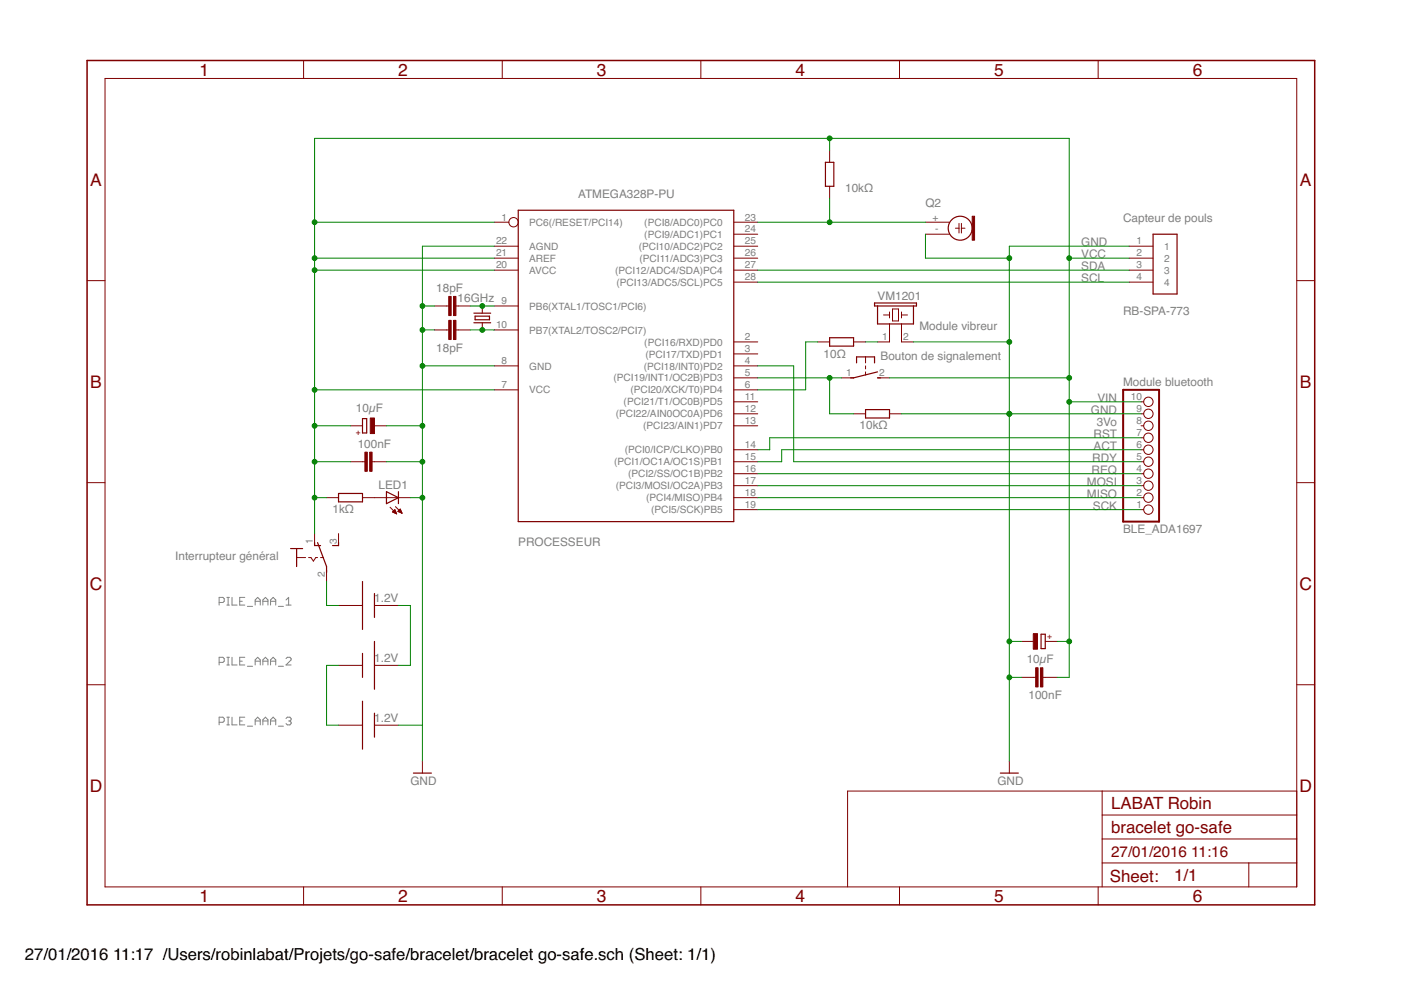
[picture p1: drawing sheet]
<svg xmlns="http://www.w3.org/2000/svg" width="297mm" height="210mm" viewBox="0 0 297 210" stroke-linecap="round" stroke-linejoin="round" font-family="sans-serif">
<g fill="none" stroke="#808080" stroke-width=".21">
<path d="M46.5 127.7h.8l.2-.2v-.6l-.2-.2h-.8v1.6M48.1 126.7h.5M48.1 128.3h.5M48.1 139.4h.5M48.4 126.7v1.6M48.4 139.4v1.6M49.2 126.7v1.6h1.1M49.2 139.4v1.6h1.1M50.8 127.5h.6M51.9 126.7h-1.1v1.6h1.1M51.9 139.4h-1.1v1.6h1.1M52.5 128.6h1.1"/>
<path d="M54.1 128.3v-1.1l.5-.5 .6 .5v1.1M54.1 127.5h1.1M55.7 128.3v-1.1l.6-.5 .5 .5v1.1M55.7 127.5h1.1M57.4 128.3v-1.1l.5-.5 .6 .5v1.1M57.4 127.5h1.1M59 128.6h1.1M60.6 139.6l.3-.2h.6l.2 .2v.3l-1.1 1.1h1.1M60.6 128.3h1.1M60.6 127.2l.6-.5v1.6M46.5 140.4h.8l.2-.2v-.6l-.2-.2h-.8v1.6M46.5 153.1h.8l.2-.2v-.6l-.2-.2h-.8v1.6"/>
<path d="M48.1 152.1h.5M48.1 153.7h.5M48.1 141h.5M48.4 152.1v1.6M49.2 152.1v1.6h1.1M50.8 152.9h.6M50.8 140.2h.6M51.9 152.1h-1.1v1.6h1.1M52.5 154h1.1M52.5 141.3h1.1M54.1 152.9h1.1M54.1 141v-1.1l.5-.5 .6 .5v1.1"/>
<path d="M54.1 153.7v-1.1l.5-.5 .6 .5v1.1M54.1 140.2h1.1M55.7 152.9h1.1M55.7 141v-1.1l.6-.5 .5 .5v1.1M55.7 153.7v-1.1l.6-.5 .5 .5v1.1M55.7 140.2h1.1M57.4 152.9h1.1M57.4 141v-1.1l.5-.5 .6 .5v1.1M57.4 153.7v-1.1l.5-.5 .6 .5v1.1M57.4 140.2h1.1M59 154h1.1M59 141.3h1.1"/>
<path d="M60.6 152.3l.3-.2h.6l.2 .2v.3l-.2 .3M61.2 152.9h.3M61.5 152.9l.2 .2v.3l-.2 .3h-.6l-.3-.3"/>
</g>
<g fill="none" stroke="#800000" stroke-width=".25">
<path d="M175 34.4h1.8v5.1h-1.8zM109.9 44.6h45.7v66h-45.7zM244.5 49.7h5.1v12.6h-5.1zM100.5 66.4h3.5M100.5 68.4h3.5M100.7 67h3.1v.8h-3.1zM175.9 71.6h5.1v1.8h-5.1zM181.6 76.9v-1.2h3.8v1.2M185.4 64.2h8.9v.7h-8.9zM186.1 78.8l-5.1 1.3h-.7M186.1 64.9v3.8h7.6v-3.8M76.9 88.8h.8v3h-.8z"/>
<path d="M183.5 86.8h5.1v1.8h-5.1zM186.1 80.1h.6M61.6 116.3h2.6M62.9 116.3v3.8M66.7 115v.7h1.3M67.3 115l1.9 5.1v1.3M71.8 104.6h5.1v1.8h-5.1zM71.8 115v.7h-1.3M81.9 104.2l2.6 1.3-2.6 1.3zM84.5 104.2v2.6M76.9 123.3v10.2M76.9 138.5v5.1"/>
<path d="M79.4 125.8v5.1M79.4 136v10.1M220.7 134.5h.9v3h-.9zM76.9 148.7v10.1M79.4 151.2v5.1M87.7 163.9h3.8M212.1 163.9h3.8"/>
<circle cx="203.6" cy="48.4" r="2.54"/>
</g>
<g fill="none" stroke="#800000" stroke-width=".21">
<path d="M22.3 16.6h252.6v171.4h-252.6zM64.4 12.8v3.8M106.5 12.8v3.8M148.6 12.8v3.8M190.7 12.8v3.8M232.8 12.8v3.8M175.9 31.9v2.5M175.9 39.5v2.5M18.5 59.5h3.8M104.8 52.2h5.1M104.8 54.7h5.1M104.8 57.3h5.1"/>
<path d="M104.8 47.1h3.1M155.6 52.2h5.1M155.6 54.7h5.1M155.6 57.3h5.1M155.6 59.8h5.1M155.6 49.7h5.1M155.6 47.1h5.1M196.2 49.7h5.1M196.2 47.1h5.1M202.6 48.4h.7M203.3 47.4v2M203.8 48.4h.8"/>
<path d="M203.8 47.4v2M239.4 52.2h5.1M239.4 54.7h5.1M239.4 57.3h5.1M239.4 59.8h5.1M274.9 59.5h3.8M92.1 70h3M92.1 64.9h3M96.7 70h3M96.7 64.9h3M102.3 64.9v1.5M102.3 68.4v1.6"/>
<path d="M104.8 70h5.1M104.8 64.9h5.1M104.8 77.6h5.1M155.6 77.6h5.1M155.6 75h5.1M155.6 72.5h5.1M173.4 72.5h2.5M181 72.5h2.5M183.5 75.7v1.2M183.5 77.6v.6M183.5 78.8v.7M187.3 66.8h1.3"/>
<path d="M188.6 68.7v3.8h-2.5M188.6 66.1v1.3M189.2 65.5h1.3v2.6h-1.3zM191.1 68.7v3.8h2.6M191.1 66.8h1.3M191.1 66.1v1.3M74.3 97.9h3.1M74.3 90.3h2.6M78.9 97.9h3M79.4 90.3h2.5M104.8 82.7h5.1M155.6 82.7h5.1"/>
<path d="M155.6 97.9h5.1M155.6 95.4h5.1M155.6 90.3h5.1M155.6 87.7h5.1M155.6 85.2h5.1M155.6 80.1h5.1M178.4 80.1h2.6M181 87.7h2.5M186.1 80.1h2.5M188.6 87.7h2.5M241.9 97.9h.6M241.9 95.4h.6"/>
<path d="M241.9 90.3h.6M241.9 87.7h.6M241.9 85.2h.6M241.9 92.8h.6M18.5 102.3h3.8M62.9 118.2h1.9M65.4 118.2h.5l.5 .8 .6-.8h.3M66.7 113.1v2.6M68 118.2h.6M69.2 105.5h2.6M71.8 113.1v2.6M76.9 105.5h10.1"/>
<path d="M82.7 107.5l1.4 1.4M83.2 108.6l.5-.5 .4 .8zM83.2 108.5h.7M83.4 108.4h.5M83.4 108.6h.6M83.5 108.3h.3M83.6 108.2h.2M83.7 108.8h.3M83.8 107.4l1.4 1.4M84 108.9h.1M84.3 108.4l.6-.5 .3 .9zM84.4 108.4h.7"/>
<path d="M84.5 108.3h.5M84.6 108.5h.5M84.6 108.2h.4M84.8 108h.1M84.8 108.6h.4M85.1 108.8h.1M155.6 108.1h5.1M155.6 105.5h5.1M155.6 103h5.1M155.6 100.4h5.1M241.9 108.1h.6M241.9 105.5h.6"/>
<path d="M241.9 103h.6M241.9 100.4h.6M274.9 102.3h3.8M69.2 120.8v2.5M71.8 128.4h5.1M79.4 128.4h5.1M216.5 136h2.6M221.6 136h2.6M18.5 145.2h3.8M71.8 153.8h5.1M71.8 141.1h5.1M79.4 153.8h5.1"/>
<path d="M79.4 141.1h5.1M216.5 143.6h3.1M221.1 143.6h3.1M274.9 145.2h3.8M89.6 161.4v2.5M214 161.4v2.5M233.7 167.7v20.3M233.7 177.9h41.2M233.7 172.8h41.2M274.9 167.7h-95.2v20.3M64.4 188v3.9M106.5 188v3.9"/>
<path d="M148.6 188v3.9M190.7 188v3.9M232.8 188v3.9M233.7 183h41.2M264.8 183v5"/>
<circle cx="108.9" cy="47.1" r=".99"/>
<circle cx="243.5" cy="90.3" r=".99"/>
<circle cx="243.5" cy="97.9" r=".99"/>
<circle cx="243.5" cy="95.4" r=".99"/>
<circle cx="243.5" cy="87.7" r=".99"/>
<circle cx="243.5" cy="92.8" r=".99"/>
<circle cx="243.5" cy="85.2" r=".99"/>
<circle cx="243.5" cy="100.4" r=".99"/>
<circle cx="243.5" cy="105.5" r=".99"/>
<circle cx="243.5" cy="103" r=".99"/>
<circle cx="243.5" cy="108.1" r=".99"/>
</g>
<path d="M238.1 82.7h7.6v27.9h-7.6z" fill="none" stroke="#800000" stroke-width=".42"/>
<g fill="#800000" stroke="#800000" stroke-width=".21">
<path d="M206.1 45.8h.5v5.1h-.5z"/>
<path d="M96.2 62.8h.5v4.1h-.5z"/>
<path d="M95.1 62.8h.6v4.1h-.6z"/>
<path d="M96.2 67.9h.5v4.1h-.5z"/>
<path d="M95.1 67.9h.6v4.1h-.6z"/>
<path d="M78.4 95.9h.5v4h-.5z"/>
<path d="M77.4 95.9h.5v4h-.5z"/>
<path d="M219.6 141.6h.5v4h-.5z"/>
<path d="M220.6 141.6h.5v4h-.5z"/>
<path d="M78.5 88.6h.9v3.3h-.9z"/>
<path d="M219.1 134.3h.9v3.3h-.9z"/>
</g>
<path d="M18.5 12.8h260.2v179.1h-260.2z" fill="none" stroke="#800000" stroke-width=".32"/>
<g fill="none" stroke="#008000" stroke-width=".21">
<path d="M175.9 29.3v2.6M66.7 54.7h38.1M66.7 57.3h38.1M66.7 47.1h38.1M104.8 52.2h-15.2v109.2M160.7 57.3h78.7M160.7 47.1h35.5M160.7 59.8h78.7M175.9 42v5.1M196.2 49.7v5h17.8M226.7 54.7h12.7M239.4 52.2h-25.4v109.2"/>
<path d="M89.6 77.6h15.2M89.6 64.9h2.5M89.6 70h2.5M99.7 64.9h5.1M99.7 70h5.1M160.7 77.6h7.6v20.3h73.6M173.4 72.5h-2.6v10.2h-10.1M183.5 72.5h2.6M193.7 72.5h20.3M66.7 90.3h7.6M66.7 97.9h7.6M66.7 82.7h38.1"/>
<path d="M81.9 90.3h7.7M81.9 97.9h7.7M160.7 80.1h17.7M175.9 80.1v7.6h5.1M188.6 80.1h38.1M191.1 87.7h50.8M226.7 85.2h15.2M241.9 95.4h-76.2v2.5h-5M241.9 92.8h-78.7v2.6h-2.5M66.7 105.5h2.5M66.7 113.1v-83.8h160v114.3h-2.5M87 105.5h2.6"/>
<path d="M160.7 105.5h81.2M160.7 108.1h81.2M160.7 103h81.2M160.7 100.4h81.2M69.2 123.3v5.1h2.6M84.5 128.4h2.5v12.7h-2.5M214 136h2.5M224.2 136h2.5M71.8 141.1h-2.6v12.7h2.6M84.5 153.8h5.1M214 143.6h2.5"/>
</g>
<g fill="#008000" stroke="#008000" stroke-width=".21">
<circle cx="89.6" cy="77.6" r=".51"/>
<circle cx="89.6" cy="64.9" r=".51"/>
<circle cx="89.6" cy="70" r=".51"/>
<circle cx="89.6" cy="90.3" r=".51"/>
<circle cx="89.6" cy="97.9" r=".51"/>
<circle cx="89.6" cy="105.5" r=".51"/>
<circle cx="214" cy="87.7" r=".51"/>
<circle cx="214" cy="72.5" r=".51"/>
<circle cx="214" cy="136" r=".51"/>
<circle cx="214" cy="143.6" r=".51"/>
<circle cx="214" cy="54.7" r=".51"/>
<circle cx="66.7" cy="82.7" r=".51"/>
<circle cx="66.7" cy="57.3" r=".51"/>
<circle cx="66.7" cy="90.3" r=".51"/>
<circle cx="66.7" cy="97.9" r=".51"/>
<circle cx="66.7" cy="54.7" r=".51"/>
<circle cx="66.7" cy="105.5" r=".51"/>
<circle cx="226.7" cy="80.1" r=".51"/>
<circle cx="226.7" cy="85.2" r=".51"/>
<circle cx="226.7" cy="136" r=".51"/>
<circle cx="226.7" cy="54.7" r=".51"/>
<circle cx="66.7" cy="47.1" r=".51"/>
<circle cx="175.9" cy="29.3" r=".51"/>
<circle cx="102.3" cy="70" r=".51"/>
<circle cx="102.3" cy="64.9" r=".51"/>
<circle cx="175.9" cy="80.1" r=".51"/>
<circle cx="175.9" cy="47.1" r=".51"/>
</g>
<g font-size="3.7" fill="#800000">
<text x="42.3" y="16">1</text>
<text x="84.4" y="16">2</text>
<text x="126.5" y="16">3</text>
<text x="168.6" y="16">4</text>
<text x="210.8" y="16">5</text>
<text x="252.9" y="16">6</text>
<text x="19.1" y="39.4">A</text>
<text x="275.6" y="39.4">A</text>
<text x="19.1" y="82.2">B</text>
<text x="275.6" y="82.2">B</text>
<text x="19" y="125.1">C</text>
<text x="275.5" y="125.1">C</text>
<text x="19" y="167.9">D</text>
<text x="275.5" y="167.9">D</text>
<text x="42.3" y="191.2">1</text>
<text x="84.4" y="191.2">2</text>
<text x="126.5" y="191.2">3</text>
<text x="168.6" y="191.2">4</text>
<text x="210.8" y="191.2">5</text>
<text x="252.9" y="191.2">6</text>
</g>
<g font-size="3.6" fill="#800000">
<text x="235.6" y="171.5">LABAT Robin</text>
<text x="235.6" y="176.6">bracelet go-safe</text>
<text x="235.3" y="186.9">Sheet:</text>
<text x="248.9" y="186.8">1/1</text>
</g>
<g font-size="3.5">
<text x="5.3" y="203.6">27/01/2016</text>
<text x="24" y="203.6">11:17 /Users/robinlabat/Projets/go-safe/bracelet/bracelet go-safe.sch (Sheet: 1/1)</text>
</g>
<g font-size="3.2" fill="#800000">
<text x="235.6" y="181.7">27/01/2016</text>
<text x="252.6" y="181.7">11:16</text>
</g>
<g font-size="2.5" fill="#808080">
<text x="179.2" y="40.8">10kΩ</text>
<text x="122.6" y="42">ATMEGA328P-PU</text>
<text x="196.2" y="43.8">Q2</text>
<text x="238.1" y="47.1">Capteur de pouls</text>
<text x="229.2" y="52.2">GND</text>
<text x="229.2" y="54.7">VCC</text>
<text x="229.2" y="57.3">SDA</text>
<text x="229.2" y="59.8">SCL</text>
<text x="92.5" y="62">18pF</text>
<text x="97" y="64.1">16GHz</text>
<text x="186.1" y="63.6">VM1201</text>
<text x="194.9" y="70">Module vibreur</text>
<text x="238.1" y="66.8">RB-SPA-773</text>
<text x="92.5" y="74.7">18pF</text>
<text x="174.6" y="75.8">10Ω</text>
<text x="186.7" y="76.3">Bouton de signalement</text>
<text x="238.1" y="81.9">Module bluetooth</text>
<text x="75.5" y="87.3">10µF</text>
<text x="231.3" y="87.7">GND</text>
<text x="232.7" y="85.2">VIN</text>
<text x="75.8" y="95">100nF</text>
<text x="182.2" y="91">10kΩ</text>
<text x="231.9" y="95.4">ACT</text>
<text x="231.9" y="92.8">RST</text>
<text x="232.5" y="90.3">3Vo</text>
<text x="231.4" y="100.4">REQ</text>
<text x="231.6" y="97.9">RDY</text>
<text x="80.3" y="103.7">LED1</text>
<text x="230.5" y="105.5">MISO</text>
<text x="230.5" y="103">MOSI</text>
<text x="70.5" y="108.8">1kΩ</text>
<text x="231.7" y="108.1">SCK</text>
<text x="238.1" y="113">BLE_ADA1697</text>
<text x="37.2" y="118.7">Interrupteur général</text>
<text x="109.9" y="115.7">PROCESSEUR</text>
<text x="79.3" y="127.6">1.2V</text>
<text x="79.3" y="140.3">1.2V</text>
<text x="217.7" y="140.6">10µF</text>
<text x="218.1" y="148.3">100nF</text>
<text x="79.3" y="153">1.2V</text>
<text x="87" y="166.5">GND</text>
<text x="211.5" y="166.5">GND</text>
</g>
<g font-size="2.1" fill="#808080">
<text x="106.3" y="46.8">1</text>
<text x="112.2" y="47.9">PC6(/RESET/PCI14)</text>
<text x="136.6" y="47.9">(PCI8/ADC0)PC0</text>
<text x="157.9" y="46.8">23</text>
<text x="197.7" y="46.8">+</text>
<text x="105.2" y="51.8">22</text>
<text x="112.2" y="53">AGND</text>
<text x="135.4" y="53">(PCI10/ADC2)PC2</text>
<text x="136.6" y="50.4">(PCI9/ADC1)PC1</text>
<text x="157.9" y="51.8">25</text>
<text x="157.9" y="49.3">24</text>
<text x="198.2" y="49.3">-</text>
<text x="240.9" y="51.8">1</text>
<text x="246.8" y="53">1</text>
<text x="105.2" y="54.4">21</text>
<text x="105.2" y="56.9">20</text>
<text x="112.2" y="55.5">AREF</text>
<text x="112.2" y="58">AVCC</text>
<text x="130.4" y="58">(PCI12/ADC4/SDA)PC4</text>
<text x="135.6" y="55.5">(PCI11/ADC3)PC3</text>
<text x="157.9" y="59.5">28</text>
<text x="157.9" y="56.9">27</text>
<text x="157.9" y="54.4">26</text>
<text x="240.9" y="54.4">2</text>
<text x="240.9" y="56.9">3</text>
<text x="240.9" y="59.5">4</text>
<text x="246.8" y="55.5">2</text>
<text x="246.8" y="58">3</text>
<text x="106.3" y="64.5">9</text>
<text x="112.2" y="65.6">PB6(XTAL1/TOSC1/PCI6)</text>
<text x="130.7" y="60.6">(PCI13/ADC5/SCL)PC5</text>
<text x="246.8" y="60.6">4</text>
<text x="105.2" y="69.6">10</text>
<text x="112.2" y="70.7">PB7(XTAL2/TOSC2/PCI7)</text>
<text x="106.3" y="77.2">8</text>
<text x="136.6" y="73.3">(PCI16/RXD)PD0</text>
<text x="136.9" y="75.8">(PCI17/TXD)PD1</text>
<text x="157.9" y="77.2">4</text>
<text x="157.9" y="74.7">3</text>
<text x="157.9" y="72.1">2</text>
<text x="187.1" y="72.1">1</text>
<text x="191.5" y="72.1">2</text>
<text x="106.3" y="82.3">7</text>
<text x="112.2" y="78.3">GND</text>
<text x="112.2" y="83.4">VCC</text>
<text x="130.1" y="80.9">(PCI19/INT1/OC2B)PD3</text>
<text x="133.6" y="83.4">(PCI20/XCK/T0)PD4</text>
<text x="136.5" y="78.3">(PCI18/INT0)PD2</text>
<text x="157.9" y="82.3">6</text>
<text x="157.9" y="79.8">5</text>
<text x="179.4" y="79.8">1</text>
<text x="186.4" y="79.8">2</text>
<text x="130.6" y="88.5">(PCI22/AIN0OC0A)PD6</text>
<text x="132.2" y="86">(PCI21/T1/OC0B)PD5</text>
<text x="157.9" y="89.9">13</text>
<text x="157.9" y="87.4">12</text>
<text x="157.9" y="84.8">11</text>
<text x="239.8" y="84.8">10</text>
<text x="240.9" y="89.9">8</text>
<text x="240.9" y="87.4">9</text>
<text x="136.4" y="91">(PCI23/AIN1)PD7</text>
<text x="157.9" y="95">14</text>
<text x="240.9" y="95">6</text>
<text x="240.9" y="92.5">7</text>
<text x="130.2" y="98.7">(PCI1/OC1A/OC1S)PB1</text>
<text x="132.5" y="96.1">(PCI0/ICP/CLKO)PB0</text>
<text x="133.2" y="101.2">(PCI2/SS/OC1B)PB2</text>
<text x="157.9" y="100.1">16</text>
<text x="157.9" y="97.5">15</text>
<text x="240.9" y="100.1">4</text>
<text x="240.9" y="97.5">5</text>
<text x="130.6" y="103.7">(PCI3/MOSI/OC2A)PB3</text>
<text x="137" y="106.3">(PCI4/MISO)PB4</text>
<text x="157.9" y="107.7">19</text>
<text x="157.9" y="105.2">18</text>
<text x="157.9" y="102.6">17</text>
<text x="240.9" y="107.7">1</text>
<text x="240.9" y="105.2">2</text>
<text x="240.9" y="102.6">3</text>
<text x="138" y="108.8">(PCI5/SCK)PB5</text>
<text x="66.3" y="115.3" transform="rotate(-90 66.3 115.3)">1</text>
<text x="71.4" y="115.3" transform="rotate(-90 71.4 115.3)">3</text>
<text x="68.9" y="122.3" transform="rotate(-90 68.9 122.3)">2</text>
</g>
<g font-size="1.8" fill="#800000">
<text x="75.4" y="92.1">+</text>
<text x="222" y="135.4">+</text>
</g>
</svg>
